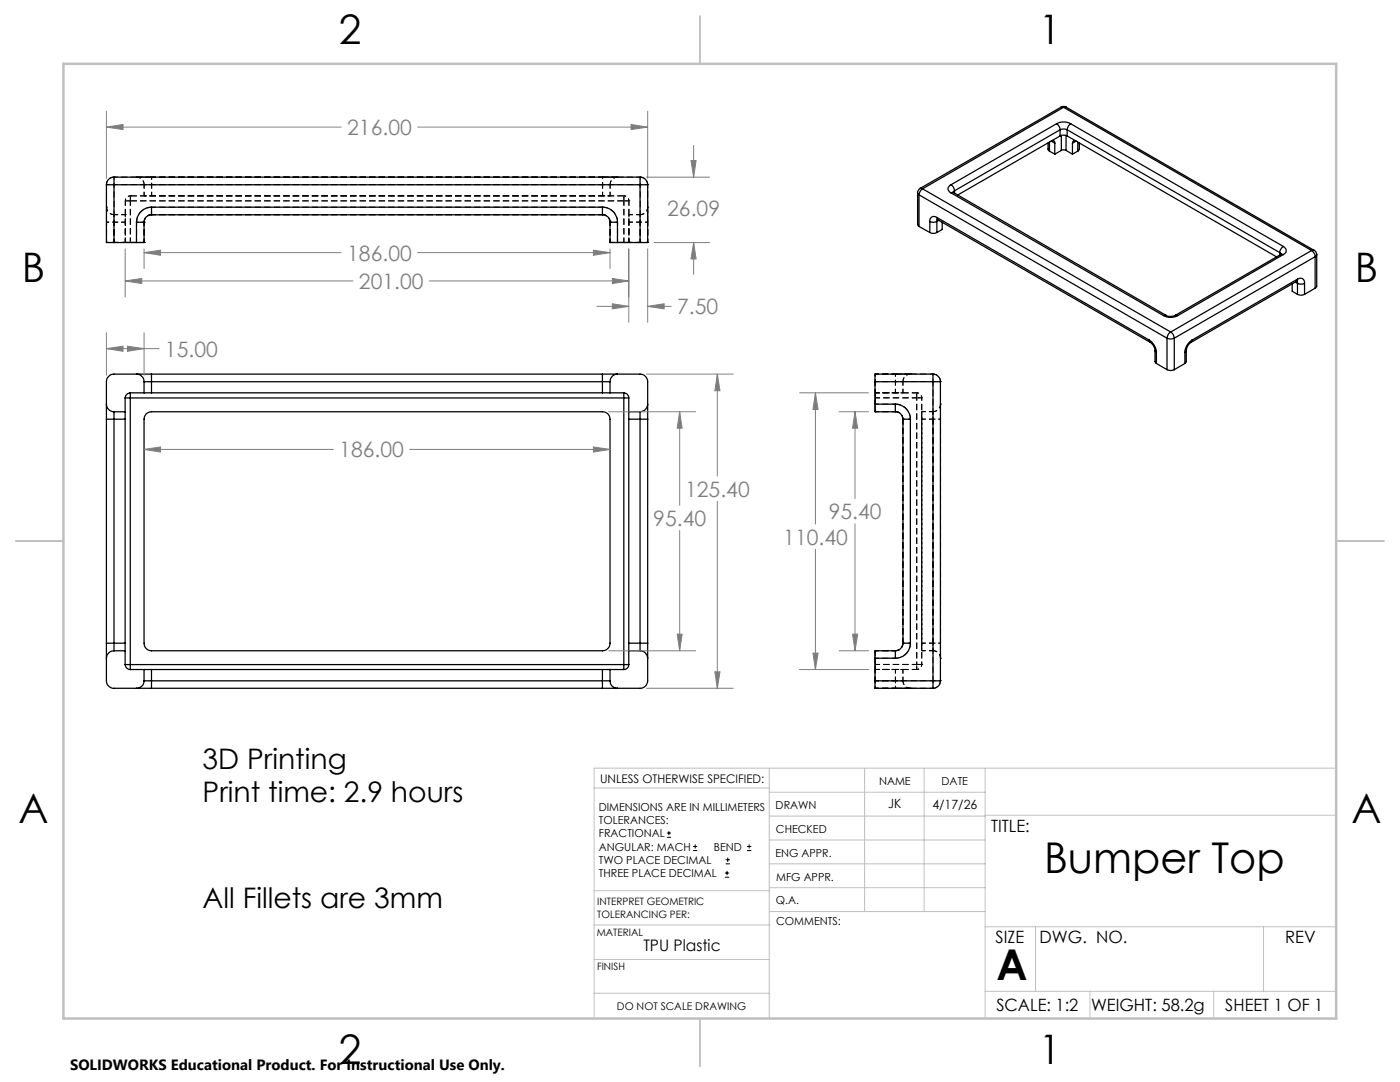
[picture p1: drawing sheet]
<svg xmlns="http://www.w3.org/2000/svg" width="279mm" height="216mm" viewBox="0 0 279 216" stroke-linecap="round" stroke-linejoin="round" font-family="sans-serif">
<g fill="none" stroke="#000" stroke-width=".25">
<path d="M21.2 36.9h1.6M21.2 36.9v11.5h1.6M22.8 35.3v1.6M22.8 35.3a1.51 1.51 0 0 0-1.6 1.6M22.8 36.9v11.5M22.8 36.9h104.9M22.8 35.3h104.9M127.7 36.9h1.6M127.7 35.3a1.51 1.51 0 0 1 1.6 1.6M127.7 35.3v1.6M127.7 36.9v11.5M129.3 36.9v11.5h-1.6"/>
<path d="M183.1 38.5v6.3l.3 .4M183.1 38.5l.3 .4M183.4 38.9l49.5 28.6M183.4 38.9v6.3M183.6 37.6l-.4 .5-.1 .4M183.6 37.6l.5 .1M184.1 37.7a1.62 1.62 0 0 0-.7 1.2M184.1 37.7l49.5 28.6M189.8 36.9a.85 .85 0 0 0-.6 .8 .85 .85 0 0 0 .6 .8M189.8 36.9a1.62 1.62 0 0 1 .7 1.2M189.8 38.5l42.4 24.5M190.2 38.3l.1 .1"/>
<path d="M190.3 38.4l-.5 .1M190.3 38.4l42.4 24.5M190.5 38.1l-.3 .3M190.5 38.1v.5M209.2 28.5v1.3l.2 .4M209.4 30.2l1.1 .6M209.4 28.4v1.8M209.8 28.2l.7 .4M209.8 28.1a.45 .45 0 0 1 .5 0 .45 .45 0 0 1 .2 .5M210.5 28.6v2.2M210.9 24.7a2.96 2.96 0 0 1 2.8 0M210.9 24.7a1.62 1.62 0 0 1 .7 1.2"/>
<path d="M210.9 24.7l-21.1 12.2M211.6 25.9l.5-.1 .9 .1M211.6 27.1a1.5 1.5 0 0 1 1.4 0M211.6 25.9l-21.1 12.2M211.6 25.9v1.2M211.6 27.1l-20.5 11.8M211.8 21.4l.4-.2 .6 .2M211.8 21.4h.5M211.8 21.4l-28.2 16.2M211.8 30l.5-.1 .5 .1M211.8 30l-1.3 .8M211.8 27v3"/>
<path d="M212.3 21.4l-28.2 16.3M212.3 21.4l49.5 28.6M212.8 21.4h-.5M212.8 21.4l49.5 28.6M212.8 30l1.2 .8M212.8 27v3M213 25.9l42.4 24.5M213 25.9v1.2M213 27.1l41.8 24.2M213.7 24.7a1.62 1.62 0 0 0-.7 1.2M213.7 24.7l42.4 24.5M214 28.6v2.2"/>
<path d="M214.7 28.1a.45 .45 0 0 0-.5 0 .45 .45 0 0 0-.2 .5M214.7 28.2l-.7 .4M215.1 30.2l-1.1 .6M215.1 28.4v1.8M215.4 28.5v1.2l-.3 .5M22.8 48.4h4.4M27.2 44.3h1.6M27.2 44.3v4.1M28.8 44.3v4.1h-1.6M30.2 41.3a3 3 0 0 0-3 3M30.2 41.3v1.6M30.2 42.9a1.45 1.45 0 0 0-1.4 1.4"/>
<path d="M30.2 41.3h90M30.2 42.9h90M120.2 41.3a2.99 2.99 0 0 1 3 3M120.2 41.3v1.6M120.2 42.9a1.45 1.45 0 0 1 1.5 1.4M121.7 44.3h1.5M121.7 44.3v4.1h1.5M123.2 44.3v4.1M123.2 48.4h4.5M183.4 45.2l2.2 1.2M185.6 44.2a1.5 1.5 0 0 0 1.4 0M185.6 46.4a1.5 1.5 0 0 0 1.4 0"/>
<path d="M185.6 44.2v2.2M187 43.4a.86 .86 0 0 0-1-.1 .86 .86 0 0 0-.4 .9M187 43.4l.1 .5M187 43.4l42.4 24.5M187 44.2v2.2M187 43.8l.1 .1M187.1 43.8l-.1 .4M187.1 43.9l42.5 24.4M187.4 44l-.4 .2M188 44.3v1.5l-1 .6M255.4 50.4l.3 .3M255.4 50.4v.5"/>
<path d="M255.6 50.8h.5M255.6 50.8l-21.1 12.1M255.7 50.7l-.1 .1M256.1 49.2a.86 .86 0 0 1 .6 .8 .86 .86 0 0 1-.6 .8M256.1 49.2a1.6 1.6 0 0 0-.7 1.2M256.1 50.8l-21 12.2M257.9 56.7v1.4l1 .6M258.5 56.3l.4 .2M258.7 56.2l-21 12.1M258.8 56.1l.1 .4M258.9 56.1l-.2 .1M258.9 55.7a.86 .86 0 0 1 1-.1 .86 .86 0 0 1 .4 .9"/>
<path d="M258.9 56.5a1.5 1.5 0 0 0 1.4 0M258.9 58.7a1.5 1.5 0 0 0 1.4 0M258.9 55.7l-.2 .5M258.9 55.7l-21 12.2M258.9 56.5v2.2M260.3 56.5v2.2M261.8 50a1.6 1.6 0 0 1 .7 1.2M261.8 50l-28.2 16.3M262.3 50l.3 .3 .2 .5M262.3 50h-.5M262.5 51.2l-28.1 16.3M262.5 51.2v6.3"/>
<path d="M262.5 57.5l-2.2 1.2M262.8 50.8v6.3l-.3 .4M262.8 50.8l-.3 .4M25 79.4h1M25 79.4v2.8M26 78.4a1.09 1.09 0 0 0-1 1M26 78.4v1M26 78.4h2.8M26 79.4h98.5M26 79.4v53.2M27.2 74.6a1.57 1.57 0 0 1 1.6 1.6M27.2 74.6h-4.4a1.57 1.57 0 0 0-1.6 1.6v4.4"/>
<path d="M27.2 74.6h3M28.8 76.2h1.4M28.8 78.4h1.4M28.8 76.2v2.2M30.2 74.6v1.6M30.2 78.4h90M30.2 74.6h90M30.2 76.2v2.2M30.2 76.2h90M120.2 76.2h1.5M120.2 78.4h1.5M120.2 74.6v1.6"/>
<path d="M120.2 74.6h3M120.2 76.2v2.2M121.7 76.2v2.2M121.7 78.4h2.8M123.2 74.6a1.51 1.51 0 0 0-1.5 1.6M123.2 74.6h4.5a1.57 1.57 0 0 1 1.6 1.6v4.4M124.5 78.4a1.02 1.02 0 0 1 1 1M124.5 79.4h1M124.5 78.4v1M124.5 79.4v53.2M125.5 79.4v2.8M174.6 76.2h11.6"/>
<path d="M174.6 76.2v4.4M186.2 76.2h1.5M186.2 74.6v1.6M186.2 74.6a1.51 1.51 0 0 1 1.5 1.6M186.2 74.6h-11.6v1.6M186.2 76.2v59.7M187.7 76.2v59.7M229.4 67.9a3.1 3.1 0 0 1 1.4 2.4M229.4 67.9l.2 .4M229.6 68.3l.2 .2a2.28 2.28 0 0 1 .7 1.4M230.5 69.9v2.2l.3 .4M230.5 69.9l.3 .4"/>
<path d="M230.8 70.3v2.2M230.8 72.5l2.1 1.3M232.2 63a3 3 0 0 0 2.9 0M232.7 62.9a2 2 0 0 0 1.8 0M232.7 62.9l-.5 .1M232.9 67.5a1.57 1.57 0 0 0 1.5 0M232.9 73.8a1.57 1.57 0 0 0 1.5 0M232.9 67.5v6.3M233.6 66.3a1.6 1.6 0 0 1 .8 1.2M233.6 66.3a1.52 1.52 0 0 0-.7 1.2M234.4 67.5v6.3M234.5 62.9l.6 .1"/>
<path d="M236.5 70.3v2.2M236.5 72.5l-2.1 1.3M236.7 69.9v2.2l-.2 .4M236.7 69.9l-.2 .4M237.7 68.3l-.1 .1a2.22 2.22 0 0 0-.9 1.5M237.9 67.9a3.1 3.1 0 0 0-1.4 2.4M237.9 67.9l-.2 .4M21.2 80.6a1.57 1.57 0 0 0 1.6 1.6M21.2 83.6h1.6M21.2 80.6v3M21.2 83.6v44.7M22.8 82.2v1.4"/>
<path d="M22.8 82.2h2.2M22.8 83.6h2.2M22.8 83.6v44.7M25 82.2v1.4M25 83.6v44.7M29.2 82.6l.5-.3 .5-.1h90a1.45 1.45 0 0 1 1.5 1.4v44.7a1.51 1.51 0 0 1-1.5 1.6h-90a1.51 1.51 0 0 1-1.4-1.6v-44.7l.1-.5zM125.5 82.2v1.4M125.5 83.6v44.7M125.5 82.2h2.2M125.5 83.6h2.2M127.7 82.2v1.4M127.7 83.6h1.6"/>
<path d="M127.7 83.6v44.7M129.3 80.6a1.57 1.57 0 0 1-1.6 1.6M129.3 80.6v3M129.3 83.6v44.7M174.6 80.6v1.6h4.1M174.6 80.6h4.1M178.7 80.6a2.99 2.99 0 0 1 3 3M178.7 82.2a1.51 1.51 0 0 1 1.5 1.4M178.7 80.6v1.6M180.2 83.6h1.5M180.2 83.6v44.7M181.7 83.6v44.7"/>
<path d="M21.2 131.3v4.6a1.51 1.51 0 0 0 1.6 1.4h4.4M21.2 128.3h1.6M21.2 128.3v3M22.8 129.9a1.51 1.51 0 0 0-1.6 1.4M22.8 128.3v1.6M22.8 129.9h2.2M22.8 128.3h2.2M25 132.6a1.02 1.02 0 0 0 1 1M25 128.3v1.6M25 132.6h1M25 129.9v2.7M26 132.6v1"/>
<path d="M26 133.6h2.8M26 132.6h98.5M27.2 137.3h3M28.8 135.9a1.51 1.51 0 0 1-1.6 1.4M28.8 135.9h1.4M28.8 133.6h1.4M28.8 133.6v2.3M30.2 135.9v1.4M30.2 137.3h90M30.2 133.6h90M30.2 133.6v2.3M30.2 135.9h90"/>
<path d="M120.2 135.9v1.4M120.2 135.9h1.5M120.2 137.3h3M120.2 133.6h1.5M120.2 133.6v2.3M121.7 135.9a1.45 1.45 0 0 0 1.5 1.4M121.7 133.6h2.8M121.7 133.6v2.3M124.5 132.6h1M124.5 132.6v1M125.5 132.6a.96 .96 0 0 1-1 1M125.5 128.3v1.6"/>
<path d="M125.5 129.9v2.7M125.5 129.9h2.2M125.5 128.3h2.2M127.7 129.9a1.51 1.51 0 0 1 1.6 1.4M127.7 128.3v1.6M127.7 128.3h1.6M129.3 131.3v4.6a1.51 1.51 0 0 1-1.6 1.4h-4.5M129.3 128.3v3M174.6 135.9v1.4h11.6M174.6 135.9h11.6M174.6 131.3h4.1M174.6 131.3v4.6"/>
<path d="M178.7 129.9v1.4M178.7 129.9h-4.1v1.4M180.2 128.3h1.5M180.2 128.3a1.57 1.57 0 0 1-1.5 1.6M181.7 128.3a2.99 2.99 0 0 1-3 3M186.2 135.9v1.4M186.2 135.9h1.5M187.7 135.9a1.45 1.45 0 0 1-1.5 1.4"/>
</g>
<g fill="none" stroke="#000" stroke-width=".2" stroke-dasharray="1.3 .6">
<path d="M21.3 36.8h.1M22.8 35.3h.1M26 39.1h.1M27.3 35.3h.1M28.8 36.8h.1M28.8 39.1h.1M121.8 36.8h.1M121.8 39.1h.1M123.3 35.3h.1M124.5 39.1h.1M127.8 35.3h.1M129.3 36.8h.1"/>
<path d="M21.3 48.4h.1M21.3 41.3h.1M22.8 42.8h.1M25 40.1h.1M25 48.4h.1M25 42.8h.1M28.8 44.3h.1M28.8 48.4h.1M30.3 42.8h.1M120.3 42.8h.1M121.8 44.3h.1M121.8 48.4h.1"/>
<path d="M125.5 48.4h.1M125.5 40.1h.1M125.5 42.8h.1M127.8 42.8h.1M129.3 48.4h.1M129.3 41.3h.1M174.7 74.6h.1M174.7 78.4h.1M180.2 78.4h.1M180.2 76.1h.1M181.7 74.6h.1M183 78.4h.1"/>
<path d="M184 79.4h.1M186.2 74.6h.1M187.7 76.1h.1M174.7 82.1h.1M178.7 82.1h.1M180.2 83.6h.1M184 82.1h.1M186.2 82.1h.1M187.7 80.6h.1M174.7 137.3h.1M174.7 129.8h.1M174.7 133.6h.1"/>
<path d="M178.7 129.8h.1M180.2 128.3h.1M180.2 133.6h.1M180.2 135.8h.1M181.7 137.3h.1M183 133.6h.1M184 132.6h.1M184 129.8h.1M186.2 137.3h.1M186.2 129.8h.1M187.7 135.8h.1M187.7 131.3h.1"/>
</g>
<g fill="none" stroke="#000" stroke-width=".2" stroke-dasharray="1.3 .6" stroke-dashoffset=".5" stroke-linecap="butt">
<path d="M22.8 36.8h105M26 39.1v1M28.8 36.8v2.3M28.8 39.1v-2.3M30.3 39.1v-2.3M30.3 36.8v2.3M120.3 36.8v2.3M120.3 39.1v-2.3M121.8 39.1v-2.3M121.8 36.8v2.3M124.5 39.1v1M127.8 35.3h-105"/>
<path d="M21.3 44.3v4.1M21.3 48.4v-4.1M22.8 48.4v-4.1M22.8 44.3h2.2M22.8 42.8h2.2M22.8 44.3v4.1M25 42.8h-2.2M25 48.4v-4.1M25 48.4h-2.2M25 44.3h-2.2M25 48.4h1M26 40.1h-1"/>
<path d="M26 48.4h-1M26 40.1v-1M27.3 44.3v4.1M28.8 48.4v-4.1M121.8 48.4v-4.1M121.8 44.3v4.1M123.3 48.4v-4.1M124.5 40.1v-1M124.5 40.1h1M124.5 48.4h1M125.5 40.1h-1M125.5 48.4h-1"/>
<path d="M125.5 44.3h2.3M125.5 48.4v-4.1M125.5 48.4h2.3M125.5 42.8h2.3M127.8 44.3v4.1M127.8 42.8h-2.3M127.8 44.3h-2.3M127.8 48.4v-4.1M129.3 48.4v-4.1M129.3 44.3v4.1M174.7 79.4v-1M174.7 76.1h4"/>
<path d="M174.7 78.4h4M174.7 78.4v-2.3M174.7 74.6h4M174.7 78.4v1M178.7 74.6h-4M178.7 76.1v2.3M178.7 78.4v-2.3M178.7 76.1h-4M180.2 78.4v-2.3M180.2 76.1v2.3M183 79.4v-1M183 79.4h1"/>
<path d="M183 78.4v1M184 79.4h-1M174.7 82.1h4M178.7 80.6h-4M184 83.6h2.2M184 82.1h2.2M186.2 82.1h-2.2M186.2 83.6h-2.2M174.7 133.6v-1M174.7 129.8h4M174.7 137.3h4M174.7 133.6h4"/>
<path d="M174.7 133.6v2.2M174.7 135.8h4M174.7 132.6v1M174.7 131.3h4M178.7 135.8h-4M178.7 133.6v2.2M178.7 135.8v-2.2M178.7 137.3h-4M178.7 129.8h-4M180.2 135.8v-2.2M180.2 133.6v2.2M183 133.6v-1"/>
<path d="M183 132.6h1M184 129.8h2.2M184 128.3h2.2M184 132.6h-1M186.2 128.3h-2.2M186.2 129.8h-2.2"/>
</g>
<g fill="none" stroke="#000" stroke-width=".2" stroke-dasharray="1.3 .6" stroke-dashoffset=".3" stroke-linecap="butt">
<path d="M25 40.1v8.3M25 48.4v-8.3M26 48.4v-8.3M26 40.1v8.3M27.3 48.4h-4.5M124.5 40.1v8.3M124.5 48.4v-8.3M125.5 48.4v-8.3M125.5 40.1v8.3M127.8 48.4h-4.5M174.7 79.4h8.3M174.7 78.4h8.3"/>
<path d="M183 78.4h-8.3M183 79.4h-8.3M186.2 76.1v59.7M174.7 80.6v-4.5M174.7 133.6h8.3M174.7 132.6h8.3M174.7 135.8v-4.5M183 132.6h-8.3M183 133.6h-8.3M187.7 135.8v-59.7"/>
</g>
<g fill="none" stroke="#000" stroke-width=".2" stroke-dasharray="1.3 .6" stroke-dashoffset=".8" stroke-linecap="butt">
<path d="M22.8 35.3v1.5M26 39.1a1 1 0 0 0-1 1M30.3 35.3v1.5M120.3 36.8v-1.5M127.8 35.3v1.5M129.3 36.8h-1.5M27.3 48.4h1.5M28.8 44.3h-1.5M30.3 42.8v-1.5M120.3 41.3v1.5M121.8 48.4h1.5M123.3 44.3h-1.5"/>
<path d="M125.5 40.1a1 1 0 0 0-1-1M127.8 48.4h1.5M129.3 44.3h-1.5M129.3 48.4h-1.5M184 79.4a1 1 0 0 0-1-1M174.7 80.6v1.5M178.7 80.6v1.5M174.7 135.8v1.5M174.7 137.3v-1.5M178.7 137.3v-1.5M178.7 135.8v1.5M183 133.6a1 1 0 0 0 1-1"/>
<path d="M184 128.3v1.5M184 129.8v-1.5M186.2 129.8v-1.5M186.2 128.3v1.5M186.2 135.8v1.5"/>
</g>
<g fill="none" stroke="#000" stroke-width=".2" stroke-dasharray="1.3 .6" stroke-dashoffset=".4" stroke-linecap="butt">
<path d="M21.3 36.8a1.5 1.5 0 0 1 1.5-1.5M27.3 35.3a1.5 1.5 0 0 1 1.5 1.5M30.3 36.8h90M30.3 39.1h90M30.3 35.3h90M120.3 35.3h-90M120.3 36.8h-90M120.3 39.1h-90M121.8 36.8a1.5 1.5 0 0 1 1.5-1.5M127.8 35.3a1.5 1.5 0 0 1 1.5 1.5M21.3 41.3a1.5 1.5 0 0 0 1.5 1.5M28.8 44.3a1.5 1.5 0 0 1 1.5-1.5"/>
<path d="M30.3 42.8a1.5 1.5 0 0 0-1.5 1.5M30.3 42.8h90M120.3 42.8a1.5 1.5 0 0 1 1.5 1.5M120.3 42.8h-90M120.3 41.3h-90M121.8 44.3a1.5 1.5 0 0 0-1.5-1.5M129.3 41.3a1.5 1.5 0 0 1-1.5 1.5M181.7 74.6a1.5 1.5 0 0 0-1.5 1.5M186.2 74.6a1.5 1.5 0 0 1 1.5 1.5M178.7 82.1a1.5 1.5 0 0 1 1.5 1.5M180.2 83.6a1.5 1.5 0 0 0-1.5-1.5M186.2 82.1a1.5 1.5 0 0 0 1.5-1.5"/>
<path d="M187.7 80.6a1.5 1.5 0 0 1-1.5 1.5M178.7 129.8a1.5 1.5 0 0 0 1.5-1.5M180.2 135.8a1.5 1.5 0 0 0 1.5 1.5M180.2 128.3a1.5 1.5 0 0 1-1.5 1.5M181.7 137.3a1.5 1.5 0 0 1-1.5-1.5M186.2 129.8a1.5 1.5 0 0 1 1.5 1.5M187.7 131.3a1.5 1.5 0 0 0-1.5-1.5M187.7 135.8a1.5 1.5 0 0 1-1.5 1.5"/>
</g>
<g fill="none" stroke="#000" stroke-width=".2" stroke-dasharray="1.3 .6" stroke-dashoffset=".2" stroke-linecap="butt">
<path d="M26 48.4h2.8M27.3 44.3a3 3 0 0 1 3-3M28.8 48.4h-2.8M120.3 41.3a3 3 0 0 1 3 3M121.8 48.4h2.7M124.5 48.4h-2.7M174.7 79.4v2.7M174.7 82.1v-2.7M178.7 80.6a3 3 0 0 1 3 3M180.2 83.6v44.7M184 83.6v44.7M186.2 83.6v44.7"/>
<path d="M187.7 83.6v44.7M174.7 129.8v2.8M174.7 132.6v-2.8M180.2 128.3v-44.7M181.7 128.3v-44.7M181.7 128.3a3 3 0 0 1-3 3M184 128.3v-44.7M186.2 128.3v-44.7M187.7 128.3v-44.7"/>
</g>
<path d="M26 39.1h98.5M124.5 39.1h-98.5M26 40.1h98.5M124.5 40.1h-98.5" fill="none" stroke="#000" stroke-width=".2" stroke-dasharray="1.3 .6" stroke-linecap="butt"/>
<g fill="none" stroke="#000" stroke-width=".2" stroke-dasharray="1.3 .6" stroke-dashoffset=".7" stroke-linecap="butt">
<path d="M21.3 36.8h1.5M28.8 39.1h1.5M28.8 36.8h1.5M30.3 36.8h-1.5M30.3 39.1h-1.5M120.3 39.1h1.5M120.3 36.8h1.5M121.8 36.8h-1.5M121.8 39.1h-1.5M21.3 44.3h1.5M21.3 48.4h1.5M22.8 42.8v1.5"/>
<path d="M22.8 44.3v-1.5M22.8 48.4h-1.5M25 44.3v-1.5M25 42.8v1.5M125.5 42.8v1.5M125.5 44.3v-1.5M127.8 44.3v-1.5M127.8 42.8v1.5M174.7 74.6v1.5M174.7 76.1v-1.5M178.7 74.6v1.5M178.7 78.4h1.5"/>
<path d="M178.7 76.1h1.5M180.2 76.1h-1.5M180.2 78.4h-1.5M183 79.4v53.2M184 79.4v53.2M186.2 76.1h1.5M186.2 76.1v-1.5M181.7 83.6h-1.5M184 82.1v1.5M184 83.6v-1.5M186.2 83.6h1.5M186.2 83.6v-1.5"/>
<path d="M186.2 82.1v1.5M187.7 83.6h-1.5M174.7 129.8v1.5M178.7 135.8h1.5M178.7 133.6h1.5M178.7 131.3v-1.5M180.2 133.6h-1.5M180.2 135.8h-1.5M181.7 128.3h-1.5M183 132.6v-53.2M184 132.6v-53.2M186.2 128.3h1.5"/>
<path d="M186.2 135.8h1.5M187.7 128.3h-1.5"/>
</g>
<g fill="none" stroke="#000" stroke-width=".2" stroke-dasharray="1.3 .6" stroke-dashoffset=".1" stroke-linecap="butt">
<path d="M27.3 35.3h3M30.3 35.3h-3M120.3 35.3h3M123.3 35.3h-3M21.3 44.3v-3M21.3 41.3v3M129.3 41.3v3M129.3 44.3v-3M178.7 74.6h3M181.7 74.6h-3M187.7 80.6v3M187.7 83.6v-3"/>
<path d="M178.7 137.3h3M181.7 137.3h-3M187.7 128.3v3M187.7 131.3v-3"/>
</g>
<path d="M21.3 36.8v11.6M127.8 36.8v11.6M22.8 48.4v-11.6M129.3 48.4v-11.6M174.7 76.1h11.5M186.2 74.6h-11.5M174.7 137.3h11.5M186.2 135.8h-11.5" fill="none" stroke="#000" stroke-width=".2" stroke-dasharray="1.3 .6" stroke-dashoffset=".6" stroke-linecap="butt"/>
<g fill="none" stroke="#000" stroke-width=".2">
<path d="M133.1 167.1h.8M133.1 166.2h.8M133.5 165.8v.9M138.3 169.7h.8M138.3 168.9h.8M138.7 168.5v.8M144.7 175h.8M144.7 174.2h.8M144.8 172.4h.9M144.8 171.6h.9M145.1 173.8v.8M145.2 171.1v.9"/>
<path d="M149.1 169.7h.8M149.1 168.9h.8M149.5 168.5v.8"/>
</g>
<g fill="none" stroke="#808080" stroke-width=".2">
<path d="M21.2 25.4l3.4-.6v1.1zM21.2 22.2v13.4M21.2 25.4h46.9M83.4 25.4h45.9M125.9 24.8l3.4 .6-3.4 .5zM129 35.3h12.6M129.3 22.2v13.4M137.9 32h1l-.5 3.3zM138.4 29v6.3M25 56.1l3.3-.5v1zM25 49.7v9.5M25 56.1h45.4"/>
<path d="M28.8 50.4l3.2-.5v1zM28.8 49.7v3.9M28.8 50.4h39.3M83.4 50.4h38.3M85.7 56.1h39.8M118.4 49.9l3.3 .5-3.3 .5zM121.7 49.7v3.9M122.2 55.6l3.3 .5-3.3 .5zM125.5 49.7v14.6M129.3 49.7v14.6M130.5 48.4h11.1M138.4 48.4l.5 3.3h-1z"/>
<path d="M138.4 48.4v6.4M21.2 69.6l3.4-.5v1zM21.2 66.4v8.5M21.2 69.6h10.5M25.4 69.1l3.4 .5-3.4 .5zM28.8 66.4v8.5M119.1 61.1h6.4M122.2 60.6l3.3 .5-3.3 .5zM129 74.6h17.3M129.3 61.1l3.2-.5v1zM129.3 61.1h4.6M143.2 74.6l.5 3.4h-1z"/>
<path d="M143.2 74.6v20.4M159.6 78.4h13.8M162.7 78.4l.6 3.3h-1.1zM162.7 78.4v26.2M28.8 89.7l3.2-.5v1zM28.8 89.7h37.7M81.8 89.7h39.9M118.4 89.2l3.3 .5-3.3 .5zM121.5 82.2h17.3M135.6 82.2l.5 3.2h-1zM135.6 82.2v18.6M167.5 82.2h5.9"/>
<path d="M170.6 82.2l.6 3.2h-1.1zM170.6 82.2v17.3M135.6 105.9v24M143.2 100v37.3M162.7 109.6v24M170.6 104.5v25.4M121.5 129.9h17.3M129 137.3h17.3M135.1 126.5h1l-.5 3.4zM142.7 134.1h1l-.5 3.2zM159.6 133.6h13.8M162.2 130.3h1.1l-.6 3.3z"/>
<path d="M167.5 129.9h5.9M170.1 126.5h1.1l-.6 3.4z"/>
</g>
<g fill="none" stroke="#c0c0c0" stroke-width=".2">
<path d="M118.6 157.2h34.9M153.5 153.3v49.9M153.5 158.1h43.1M172.5 153.3v28.6M184.4 153.3v28.6M196.6 153.3v49.9M266.7 153.3h-148.1v49.9M118.6 177.7h35M153.5 167.6h43.1M153.5 162.8h43.1M153.5 172.4h43.1M153.5 177.1h43.1"/>
<path d="M196.6 162.7h70.1M118.6 198.2h34.9M118.6 191.5h34.9M118.6 184.6h35M153.6 181.9h43M196.6 197.8h70.1M196.6 184.9h70.1M206.7 184.9v12.9M217.5 197.8v5.4M242.2 197.8v5.4M252.2 184.9v12.9"/>
</g>
<path d="M139.7 3.2v9.5M3.1 107.9h9.6M266.7 107.9h9.5M139.7 203.2v9.6" fill="none" stroke="#c0c0c0" stroke-width=".25"/>
<path d="M12.7 12.7h254v190.5h-254z" fill="none" stroke="#c0c0c0" stroke-width=".5"/>
<path d="M143.2 74.6l.5 3.4h-1zM142.7 134.1h1l-.5 3.2zM135.6 82.2l.5 3.2h-1zM135.1 126.5h1l-.5 3.4zM21.2 69.6l3.4-.5v1zM25.4 69.1l3.4 .5-3.4 .5zM28.8 89.7l3.2-.5v1zM118.4 89.2l3.3 .5-3.3 .5zM122.2 60.6l3.3 .5-3.3 .5zM129.3 61.1l3.2-.5v1zM122.2 55.6l3.3 .5-3.3 .5zM25 56.1l3.3-.5v1zM28.8 50.4l3.2-.5v1zM118.4 49.9l3.3 .5-3.3 .5zM138.4 48.4l.5 3.3h-1zM137.9 32h1l-.5 3.3zM21.2 25.4l3.4-.6v1.1zM125.9 24.8l3.4 .6-3.4 .5zM170.6 82.2l.6 3.2h-1.1zM170.1 126.5h1.1l-.6 3.4zM162.7 78.4l.6 3.3h-1.1zM162.2 130.3h1.1l-.6 3.3z" fill="#808080"/>
<g font-size="8.5">
<text x="208.4" y="174.2">Bumper Top</text>
<text x="198.9" y="195.5">A</text>
</g>
<g font-size="8.1">
<text x="67.6" y="8.9">2</text>
<text x="207.3" y="8.9">1</text>
<text x="4.4" y="56.2">B</text>
<text x="270.4" y="56.2">B</text>
<text x="3.7" y="164.1">A</text>
<text x="269.7" y="164.1">A</text>
<text x="67.6" y="212.4">2</text>
<text x="207.3" y="212.4">1</text>
</g>
<g font-size="5.6">
<text x="40.4" y="153.5">3D Printing</text>
<text x="40.4" y="160.1">Print time: 2.9 hours</text>
<text x="40.4" y="181.2">All Fillets are 3mm</text>
</g>
<g font-size="4.2" fill="#808080">
<text x="69.3" y="26.9">216.00</text>
<text x="133.2" y="43.1">26.09</text>
<text x="69.3" y="52">186.00</text>
<text x="71.6" y="57.7">201.00</text>
<text x="135.2" y="62.7">7.50</text>
<text x="32.9" y="71.2">15.00</text>
<text x="67.7" y="91.3">186.00</text>
<text x="136.7" y="99.1">125.40</text>
<text x="130.4" y="104.9">95.40</text>
<text x="165.4" y="103.6">95.40</text>
<text x="156.3" y="108.7">110.40</text>
</g>
<g font-size="3.4">
<text x="197.8" y="166">TITLE:</text>
<text x="198.7" y="188.1">SIZE</text>
<text x="207.5" y="188.1">DWG. NO.</text>
<text x="256.5" y="188.2">REV</text>
<text x="198.8" y="201.7">SCALE: 1:2</text>
<text x="217.7" y="201.8">WEIGHT: 58.2g</text>
<text x="244.5" y="201.7">SHEET 1 OF 1</text>
</g>
<text font-size="3.2" x="128.4" y="189.8">TPU Plastic</text>
<text font-size="3" x="14" y="213.5">SOLIDWORKS Educational Product. For Instructional Use Only.</text>
<g font-size="2.5">
<text x="177.3" y="161.3">JK</text>
<text x="186.1" y="161.4">4/17/26</text>
</g>
<text font-size="2.4" x="119.8" y="156.2">UNLESS OTHERWISE SPECIFIED:</text>
<g font-size="2.2">
<text x="119.5" y="161.8">DIMENSIONS ARE IN MILLIMETERS</text>
<text x="154.8" y="161.4">DRAWN</text>
<text x="175.4" y="156.6">NAME</text>
<text x="187.9" y="156.7">DATE</text>
<text x="119.5" y="164.4">TOLERANCES:</text>
<text x="119.5" y="167.1">FRACTIONAL</text>
<text x="154.9" y="166.3">CHECKED</text>
<text x="119.5" y="169.7">ANGULAR: MACH</text>
<text x="119.5" y="172.4">TWO PLACE DECIMAL</text>
<text x="142.5" y="169.7">BEND</text>
<text x="154.8" y="170.9">ENG APPR.</text>
<text x="119.5" y="175">THREE PLACE DECIMAL</text>
<text x="154.9" y="175.7">MFG APPR.</text>
<text x="154.9" y="180.4">Q.A.</text>
<text x="154.9" y="184.6">COMMENTS:</text>
</g>
<text font-size="2.1" x="123.1" y="201.6">DO NOT SCALE DRAWING</text>
<g font-size="2">
<text x="119.2" y="180.6">INTERPRET GEOMETRIC</text>
<text x="119.2" y="183.1">TOLERANCING PER:</text>
<text x="119.1" y="186.7">MATERIAL</text>
<text x="119.1" y="193.5">FINISH</text>
</g>
</svg>
